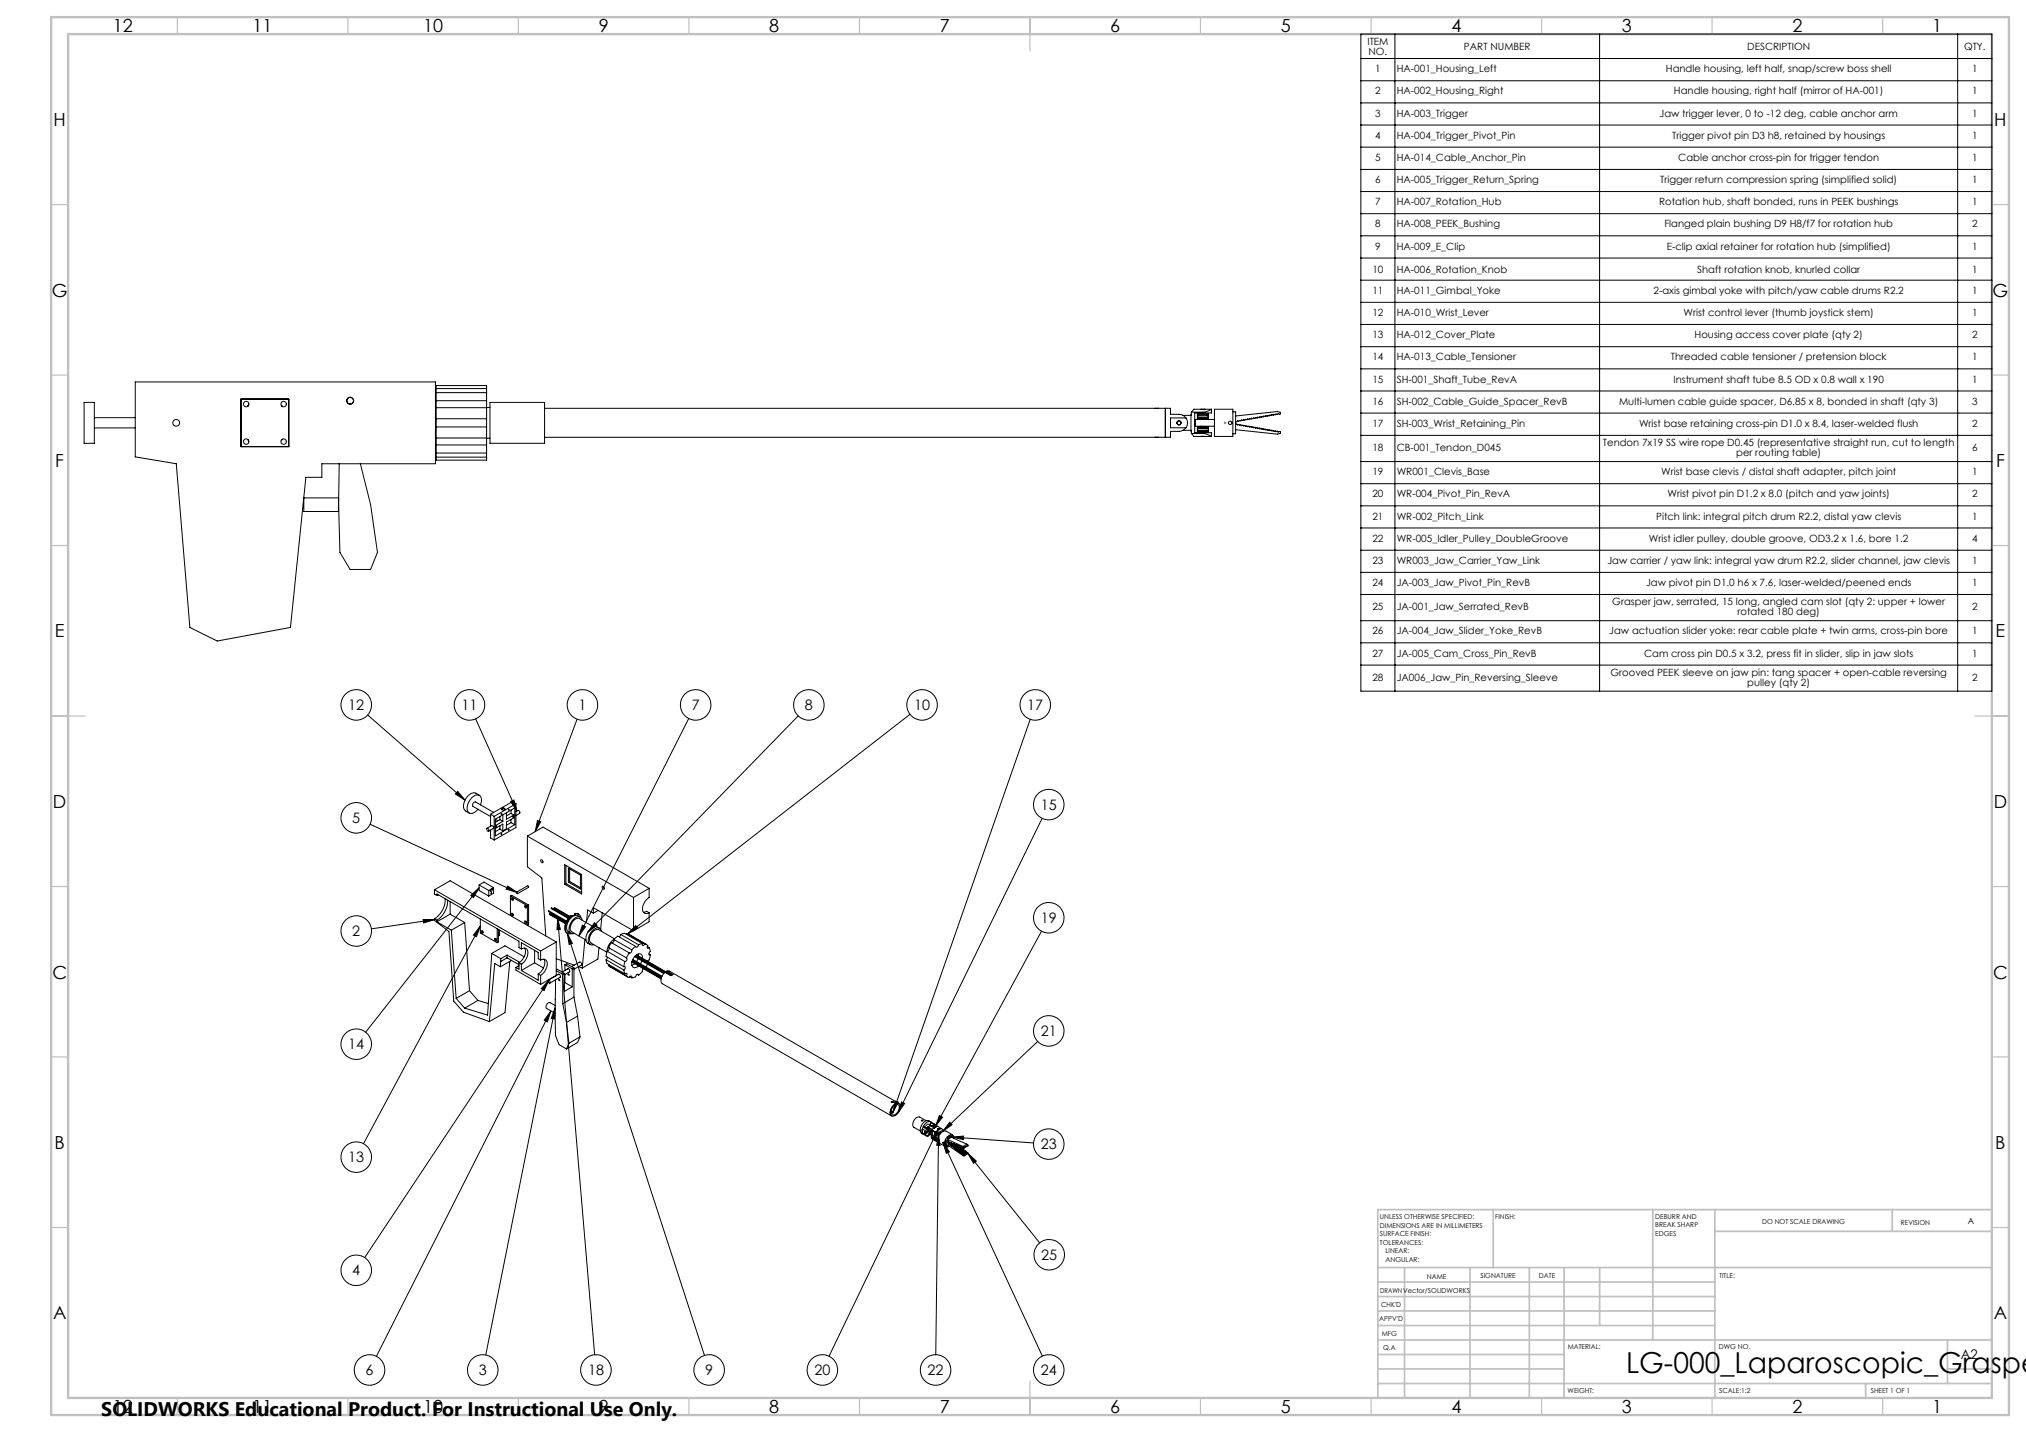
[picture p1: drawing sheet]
<svg xmlns="http://www.w3.org/2000/svg" width="594mm" height="420mm" viewBox="0 0 594 420" stroke-linecap="round" stroke-linejoin="round" font-family="sans-serif">
<g fill="none" stroke="#000" stroke-width=".29">
<path d="M399 10h185v192.7h-185zM399 17.2h185M409 10v192.7M469 10v192.7M574 10v192.7M399 23.7h185M399 30.2h185M399 36.7h185M399 43.2h185M399 49.7h185M399 56.2h185M399 62.7h185"/>
<path d="M399 69.2h185M399 75.7h185M399 82.2h185M399 88.7h185M399 95.2h185M24.7 118h3v12h-3zM39.7 112h88v24h-33.3v4h-4.7l-4.5 44-21.5 4-8-4-4-48-12-2zM70.7 117h14v14h-14zM72.8 119l-.1 .2M82.5 119l.2 .2M127.7 119.5h.2M127.9 119.6v3.2"/>
<path d="M127.9 117.5v2.1M127.9 115.2v2.3M127.9 114v1.2M127.9 114v-.9h14.8v.9M127.9 119.6h14.8M127.9 117.5h14.8M127.9 115.2h14.8M127.9 114h14.8M142.7 119.6v3.2M142.7 117.5v2.1M142.7 115.2v2.3M142.7 114v1.2"/>
<path d="M142.7 119.5h1M143.7 118h16v12h-16zM159.7 119.8h179M338.7 119.8h1M339.7 119.8h3.5v1.7h2.5a2.43 2.43 0 0 1 2 1.1M341.7 119.8v8.5zM399 101.7h185M399 108.2h185M399 114.7h185M27.7 122.5h12M27.7 125.5h12M72.7 128.9l.1 .1"/>
<path d="M82.7 128.9l-.2 .1M99.4 136l-.1 12 .4 14 3 5h6l2-5-2-14-3-12M127.7 128.5h.2M127.9 122.8v2.4M127.9 125.2v3.3M127.9 128.5v2M127.9 130.5v2.4M127.9 132.9v1.2M127.9 134.1v.9h14.8v-.9M127.9 125.2h14.8M127.9 122.8h14.8M127.9 128.5h14.8"/>
<path d="M127.9 130.5h14.8M127.9 132.9h14.8M127.9 134.1h14.8M142.7 122.8v2.4M142.7 125.2v3.3M142.7 128.5v2M142.7 130.5v2.4M142.7 132.9v1.2M142.7 128.5h1M159.7 128.3h179M338.7 128.3h1M346.8 121.8h2.4"/>
<path d="M346.8 126.2h2.4M347.7 125.5l-.6 .6-.8 .4h-3.1v1.8h-3.5M347.7 122.6h-4.5v2.9h4.5M347.7 122.6a2.51 2.51 0 0 1 0 2.9M349.3 127.1l.7 .9h2.1M349.3 127.1l4.1 .1 1.7 .8M349.3 120.9v6.2M351 126.5h3.3v.3h-3.3zM351 125.7h3.3v.5h-3.3zM351 125.2h3.3v.2h-3.3zM351 121.8h3.3v.5h-3.3zM351 122.6h3.3v.3h-3.3z"/>
<path d="M351 121.3h3.3v.2h-3.3zM351.4 121.5v.3M351.4 122.3v.3M351.4 125.4v.3M351.4 126.2v.3M352.1 120h-2l-.8 .9M352.1 120h1.2M352.1 128h1.2M352.1 121.1v.2M352.1 122.9v.1M352.1 125v.2M352.1 126.8v.1"/>
<path d="M353.3 120h1.9v1.1h-4.9v5.8h4.9v1.1h-1.9M353.3 121.1v.2M353.3 122.9v.1M353.3 125v.2M353.3 126.8v.1M354 121.5v.3M354 122.3v.3M354 125.4v.3M354 126.2v.3M355.1 120l-.4 .3a7.8 7.8 0 0 1-5.4 .6M356.1 120h5.4v8h-5.4zM356.1 123h-5.7v2h5.7"/>
<path d="M360.2 124v.1M361.1 123.9v.3M361.5 120.8h.8v6.4h-.8M362.3 124.3l.6 .4 .3-.2 .3 .3 .3-.2 .3 .3 .3-.2 .3 .3 .3-.2 .3 .3 .3-.2 .2 .3 .4-.2 .2 .3 .4-.2 .2 .3 .3-.2 .3 .3 .3-.2 .3 .3 .3-.2 .3 .3 .3-.2 .3 .3 .3-.2 .3 .3 .3-.2 .3 .3 .3-.2 .3 .3 .3-.2 .3 .3 .3-.2 .3 .3 .3-.2 .2 .3 .4-.2 .2 .3 .4-.2 .2 .3 .3-.1 .3 .2 .7-.1v.5l-.9 .2-12.2-1.3M362.3 122l12.2-1.3 .9 .2v.5l-.7-.1-.3 .3-.3-.2-.2 .3-.4-.2-.2 .3-.4-.2-.2 .3-.3-.2-.3 .3-.3-.2-.3 .3-.3-.2-.3 .3-.3-.2-.3 .3-.3-.2-.3 .3-.3-.2-.3 .3-.3-.2-.3 .3-.3-.2-.3 .3-.3-.2-.3 .3-.3-.2-.2 .3-.4-.2-.2 .3-.4-.1-.2 .2-.3-.1-.3 .2-.3-.1-.3 .2-.3-.1-.3 .3-.3-.2-.3 .3-.3-.2-.6 .3M399 121.2h185M399 127.7h185M399 135.4h185M89.1 146h10.2v4h-10.2zM399 141.9h185M399 148.4h185M399 154.9h185"/>
<path d="M399 161.4h185M399 167.9h185M399 174.4h185M399 182.1h185M399 188.5h185M399 195.1h185M107.8 209.7l28.5 25M139.5 210.8l12.1 27.1M169.2 210.9l-12.3 33M201.9 210.7l-32.2 63.8M234 210l-61.6 63.4M266.8 209.5l-82.7 64.4"/>
<path d="M302 211l-40.2 115.2M134.2 232.1l2.1 2.6-2.8-1.8zM140.5 233.3a2.35 2.35 0 0 0-3.8 .8 2.85 2.85 0 0 0-.2 3.8l1 .6M140.9 236.1l.2-.9a1.47 1.47 0 0 0-.6-1.9 1.47 1.47 0 0 0-1.9 .4 4.1 4.1 0 0 0-1.4 4.3 1.45 1.45 0 0 0 2.3 0l.6-.7M143.8 238.8l1.1 .6M143.8 238.8v3.5M144.7 238.3l-5.3-3.1a.86 .86 0 0 0-.7 1.3l5.1 3M144.9 239.4v7M146.6 239.5v.9M147.1 237.4a.47 .47 0 0 1 .4-.4 .47 .47 0 0 1 .5 .4M147.1 237.2a.49 .49 0 0 1 .5-.2 .49 .49 0 0 1 .4 .4 .52 .52 0 0 1-.5 .2 .52 .52 0 0 1-.4-.4zM147.1 237.3v.1"/>
<path d="M147.4 239v1.9M148 237.3v.1M148.5 238.4v1.9l2.1-1.2M149.7 235.1l1-.4 .9 3.2zM149.8 237.6v1M150.3 239.6l.2-.1-.1 .2zM150.6 239.1v.8l-2.1 1.2v2l-1.1 .6M150.6 239.1l-.8-.5-1.3 .7M151.3 238l.5-.3a.56 .56 0 0 1 .5 .9l-1 .6M151.3 235.7l-6.4 3.7M151.3 235.7v7l-6.4 3.7M151.3 235.7l-1.1-.6-6.4 3.7"/>
<path d="M108.5 241.7l43.1 20M140.5 259.6l2.8 1.6M140.5 259.6l1.4-.9 2.8 1.7M140.5 259.6v1.6l2.8 1.6M142.7 243a.42 .42 0 0 1 .6 .2 .42 .42 0 0 1-.3 .6zM142.8 242.9l1.3-.7a.56 .56 0 0 1 .5 .8l-1.3 .8M143.8 243.5v2.3l1.1 .6M145.2 240.3l.8 .5M145.2 240.3v4.9l5.7-3.3M145.2 242.1h.1M145.2 242.9h.1M145.2 240.3l5.7-3.3v4.9"/>
<path d="M145.3 242.9l2.1-1.2v2M146.6 240.4l.8 .5M146.6 240.4l-1.4 .8M146.6 242.2v1l.8 .5M146.6 243.2l-1.4 .7M147 244.5l-.1 .3zM147.4 240.9l-2.1 1.2M148.8 259.9l2.8 1.8-3.2-.9zM149.8 241.3l1.1 .6M149.8 241.3l-1.3 .8M149.8 240.3v1M154.6 245.2v9l4.3 3.3 1.1 17"/>
<path d="M154.6 245.2l31.1 18M154.6 245.2l4.6-2.6 31.1 17.9M157.6 240.6l.9 .4-1.6 2.9zM158.5 252.3a.47 .47 0 0 1 .6 .2 .47 .47 0 0 1-.1 .6l-.4-.4zM165.6 253.6l4.9 2.9v5.7l-4.9-2.9zM165.9 259.1l4.6 2.7M165.9 253.8v5.3M165.9 259.1l-.3 .2M166.7 254.7l3.5 2v4.1l-3.5-2.1zM167 258.5l-.3 .2M167 258.5l3.2 1.9M167 254.8v3.7"/>
<path d="M176.6 259.9a.44 .44 0 0 1 .6 .3 .44 .44 0 0 1-.3 .6l-.3-.5zM305.5 240l-42.2 86.4M124 269.7h3.4l-3.2 1zM127.4 261l4.6-2.7 31.1 18M127.4 261l31.1 17.9M127.4 261v1.2l.7 .4M127.4 269.5v.5l4.2 3.2 1.4 20.4 2.9 3.3 7.6 2.7M127.4 269.5l.7 .4M127.4 269.7l-18.5 2.7M128.1 262.6v-.4l24.1 13.9v1.8l.7 .4M128.1 269.9v.5M128.1 270.4l4.2 2.4"/>
<path d="M128.5 262.4l-.4 .2M130.5 263.6a6.9 6.9 0 0 1-3.1 5.9M131.2 264a6.9 6.9 0 0 1-3.1 5.9M132 268.1l4.2 2.5M132 264.4v3.7M132 268.1l-3.9 2.3M132.3 272.8l1.4 20M135.5 266.5h.1M136.2 270.6l1.5 20M136.2 270.6l-3.9 2.2M138 262.6l2.5-2.2-1.7 2.9zM140.5 260.4l-33.3 42.3"/>
<path d="M140.8 271.6l-1.1 3.1-.9-.4zM140.8 269.5v4.1l5 2.9M140.8 271.6l-34.2 63.8M141.1 273a.35 .35 0 0 1 .5 .2 .35 .35 0 0 1-.2 .4zM141.4 273.1l.2 .3M143.3 261.2v1.6M143.8 261l.2-.2a.3 .3 0 0 1 .2 .4 .3 .3 0 0 1-.5 .1zM144.2 279.6l3.9-2.2 5.6 3.2M144.2 279.6l2.6 1.6M144.2 279.6l-1.3 18.1-6.7-2M144.7 260.4l-1.4 .8M144.7 260.4v1.6l-1.4 .8"/>
<path d="M145 275.3a.33 .33 0 0 1 .5 .1 .33 .33 0 0 1-.3 .5zM145.3 275.3l.2 .3M145.8 272.4v4.1M146.1 272.6v3.7l-.3 .2M146.1 273.8l.4 .2M146.5 272.8v1.6l-.4-.2M149.6 262.8l5 2.9M149.6 262.8v5.7M149.6 262.8l.4-.2 5 2.8M149.9 263.4a.33 .33 0 0 1 .5 .2 .33 .33 0 0 1-.2 .4zM149.9 268a.33 .33 0 0 1 .5 .1 .33 .33 0 0 1-.2 .5zM150.3 263.5l.2 .3"/>
<path d="M150.3 268l.2 .3M151.4 261.7l3.3-1.9 .2 .1v.4l-3.2 1.8M152.9 278.3a1.21 1.21 0 0 1 1.4 0 1.21 1.21 0 0 1 .5 1.4l-.7 1.8-1.2 1.3M152.9 278.3v-1.8l4.9 2.8v1.9l.7 .4M153.8 270.2a.33 .33 0 0 1 .5 .1 .33 .33 0 0 1-.2 .5zM153.8 265.7a.33 .33 0 0 1 .5 .1 .33 .33 0 0 1-.2 .5zM153.8 278a3.6 3.6 0 0 1-1.6 4.4M154.2 265.7l.1 .3M154.2 270.2l.1 .3M155 265.4v5.8l-.4 .2v-5.7M155 265.4l-.4 .3M156.7 278.7v3.7"/>
<path d="M158.5 278.9v2.7M161.3 268.1l-.1 .2 4.6 2.6M161.6 268.3h.1M163.1 276.3l-4.6 2.6M163.1 276.3v9.8l-4.6 2.6M163.5 269.4l.8 3.2-1 .1zM163.5 269.4l10.8 128M165.9 270.5l-4.7-2.7v.2l4.6 2.7M166.1 270.1l-5.3-2.9v.2l5.2 3M166.3 273.7l1.5 3-.9 .3zM166.3 273.7l40.3 123.9M166.7 269.2l-5.1-2.9v.2l5 2.9"/>
<path d="M167.1 268.8l-4.6-2.6 4.4 2.7M167.5 268.7a4.1 4.1 0 0 0-1.3 4.9l.7 .3 .7-.1M167.5 268.7l-.2-.1a4.1 4.1 0 0 0-1.4 4.9l.5 .3M167.5 268.7v.5M168.4 268.6l-1 .1M168.4 268l1.3 .2M168.4 268l.2 .1M168.4 268v.6M168.6 268.1a1.26 1.26 0 0 1 1.7 1M168.6 268.1v.4M170.1 269a1.88 1.88 0 0 0-3 .6 2.77 2.77 0 0 0-.4 3.7l.7 .5M170.7 269.9l-.1-.1a1.18 1.18 0 0 0-2-.6 3.8 3.8 0 0 0-1.5 4.4l.7 .3 .6-.1"/>
<path d="M170.7 271.3l1 .5-2 2.7zM171.5 275.5l-.8 8.4M174 267.8v-1.6l11.7 6.8M174 267.8l-1.7-.9-.4 3.7M174 271.8l-4.1-2.4a2.55 2.55 0 0 0-2.7 2.9v.5l.4 .5 4.2 2.4M174.3 270.6l.7 .8-2.6 2zM175.4 267l-1.4 .8M175.6 277.9l-.3 3.4-4.6 2.6M175.8 272.3a2.17 2.17 0 0 0-3.4 1.1 2.2 2.2 0 0 0 .6 3.6M176.3 273.1a1.31 1.31 0 0 0-1.1-1 1.31 1.31 0 0 0-1.4 .7 3.4 3.4 0 0 0-1 4 1.08 1.08 0 0 0 1.3 .3M176.6 267.7l-.5 4.9M178 279l-.3 1.5 5.2 3"/>
<path d="M178 279l5.2 3M178.5 278l-.1 .7-.4 .3M180 275.6v.5l-.6 .4M180 275.6l1.1-1.1 5.3 3.1M180 275.6l5.2 3M180.1 275.4a4.9 4.9 0 0 0-2.2 3.8M180.2 275.4l-4.7-2.7a2.71 2.71 0 0 0-2.5 3.6l4.9 3M182 274.1l-.5 .7M182 274.1l1.1-.4 5.2 3.1M182 274.1l5.2 3M183.9 273.8l-.2 .3M183.9 273.8l5.6 3.2"/>
<path d="M183.9 273.8l5.2 3M184.5 279.5l-.8 1.4M184.5 279.5l-5.3-3-.4 .7-.4 .7 5.3 3M185.2 278.6a.66 .66 0 0 1-.7 .9M185.7 263.2v9.8M186.4 277.6l-1.2 1M186.4 271.5l.6 .8-2.9 1.6zM187.1 279.8l.1 .6M187.2 277.1l-.4 .7h-.3l-.1-.2M188.3 276.8l-1.1 .3M188.3 276.8v.4l.2 .1 .6-.5M188.6 267.6l1-.3 .7 .4"/>
<path d="M189.1 276.8l.2 .1a.63 .63 0 0 1 .4 1l.2 .2 .5-.2M189.8 277.6l.6 .3M190.3 279.8l.3 .3M190.3 260.5v2.7a4 4 0 0 0-1.8 4.1 1.15 1.15 0 0 0 1.8 .4M190.3 260.5l-4.6 2.7M190.3 267.7v2.7l-4.6 2.6M190.4 277.9l.1 .4a.99 .99 0 0 1-.2 1.3l.1 .5h.2M305.4 273.1l-31.1 57.2M133.7 292.8l2.5 2.9M137.7 290.6l2.4 2.8M137.7 290.6l-4 2.2M140.1 293.4l3.1 .9"/>
<path d="M140.1 293.4l-3.9 2.3M146.7 283.5l-1.6-.9-1.6 17M146.8 282l-.1 1.5M146.8 281.2v.8M148.7 280.1l3.7 2.1M148.7 280.1l-1.9 1.1M148.7 280.1v.8M148.7 280.9l3.5 2M148.7 280.9l-1.9 1.1M149.5 282l-1.4 15-4.6 2.6M150 281.7l-3.3 1.8M151.3 283.7v.8l7.2 4.2"/>
<path d="M152.2 282.4v1.9l-.9-.6M152.2 282.4l.7 .4M152.2 283.2l-.9 .5M152.9 284.6l4.9 2.9v-1.8M152.9 282.8v1.8M156.7 282.4l2.6 1.5M156.7 282.4l-3.8 2.2M157.8 285.7l.7 .4M158.5 281.6a1.24 1.24 0 0 1 1.5-.1 1.24 1.24 0 0 1 .4 1.5l-.6 1.8-1.3 1.3M158.5 286.1v2.6M159.5 281.3a3.6 3.6 0 0 1-1.7 4.4M160.7 287.5a.44 .44 0 0 1 .6 .3 .44 .44 0 0 1-.3 .5l-.3-.4z"/>
<path d="M160.9 287.5l-1.4 3-.8-.5zM160.9 287.5l-54 81.3M161.5 296.5l-1 3.2-.9-.5zM161.5 296.5l-51.2 101.3M162.8 295.5l-.2 3.4-1-.2zM162.8 295.5l-20.4 101.9M162.8 294.9l-1.5-.8a1.16 1.16 0 0 0-1 1.7l2.5 1.4M162.9 287.4v16.4l1 2.6 2.2 1.2M162.9 286.2h.1M163.1 284.7l1.9 1.1M163.1 284.4l.3-.1 2.1 1.2M163.1 281.2l5.2 1.9"/>
<path d="M163.6 285.8a.52 .52 0 0 1 .6 .2 .52 .52 0 0 1-.1 .7M163.8 285.7l-3.1 1.8M163.9 287.2l.2 .4-.3-.1zM164.3 286.6l-3.1 1.7M165 294.4l1.1 5.5M165 285.8v8.6M165.5 285.5l-.5 .3M165.5 285.5v5.2l2.3-1.3M165.6 283l.6-.3 2.1 1.2M165.6 283l2.2 1.2M165.6 288.2l2.2 1.2M165.6 283v1.6"/>
<path d="M165.6 285.8v2.4M165.6 288.2l-.1 .1M166.1 299.9l.7 6.1M166.4 284.2a.52 .52 0 0 1 .6 .3 .52 .52 0 0 1-.1 .6M166.5 285.7l.3 .1v.2zM166.5 284.1l-1.7 1M167 285l-1.5 .9M167.6 283.5l2.3-1.3a.58 .58 0 0 1 .5 .9l-2.1 1.2M167.8 284.2v5.2M168.3 292.5l-3.3 1.9M168.3 283.9l-.5 .3M168.3 283.9v8.6"/>
<path d="M168.3 292.5l1 5.5M169.3 298l-3.2 1.9M169.3 298l.7 6.1M169.6 283.5l1.1 .4M177.7 281.5l.3 1.1 5.2 3.1M177.7 281.5l5.2 3M178.1 280.7l-.4 .8M178.4 283.2l5.6 3.3M178.4 283.2l5.3 3.1M178.6 282.9l-.2 .3M182.9 284.5l.3 1.2M182.9 283.5h.3l.1 .3-.4 .7"/>
<path d="M183.2 285.7l.6-.2-.1 .8M183.2 282l-.3 1.5M183.7 286.3l.1 .1a.61 .61 0 0 0 1.1-.1h.3v.5M183.7 280.9a.66 .66 0 0 1-.5 1.1M184.6 286.5l.6 .3M185.2 282.2l8.6 4.9M185.3 282l8.6 4.9M185.4 281.7l8.5 4.9M185.5 281.6l8.5 4.9M185.5 281.4l8.6 4.9M186.1 280.6l8.5 4.9M186.1 282.7l-.9 .4"/>
<path d="M186.2 280.4l8.6 4.9M186.4 280.2l10.3 6 .6-.4-1.8-1M186.5 282.2l-.1 .1M186.6 280.1l10.4 5.9M186.8 285.8l.4 .2M187.1 281.2l-.4 .8M187.2 286v-.2a.76 .76 0 0 0-1 .7l-1 .3M187.2 280.7l-.1 .3M187.6 282.8l-.1 .2M188.2 281.8l-.4 .9M188.3 281.3v.3M188.4 281.1a1.09 1.09 0 0 0-.7-1.3 1.09 1.09 0 0 0-1.3 .5 2.46 2.46 0 0 0-.7 3.4 1.37 1.37 0 0 0 1.5-.4"/>
<path d="M188.6 284.1l-.3 .9-1.1 1M189.3 283.8l-.1 .1M189.8 282.1v.4M189.9 282.8l-.5 .8M190.6 280.1l-.1 .7a1.06 1.06 0 0 1-.6 1.1M195 285.1a2.41 2.41 0 0 0-.8 3.4l67.2 38.8M195.5 284.8h.8l67.2 38.8M195.5 284.8v.4l1.5 .8M196.5 285.7h.1M166.8 306l-.7 1.6M170 304.1l-3.2 1.9M170 304.1l-.7 1.7-3.2 1.8"/>
<path d="M304.2 305.5l-27.8 26.3M261.3 323.2h.1M261.3 326v.4l.3 .1 .2-.5M261.8 324.3a1.15 1.15 0 0 1 1.1-.8 1.15 1.15 0 0 1 1 .9 2.72 2.72 0 0 1-2.5 2.9 2.07 2.07 0 0 1 .4-3zM261.8 323.2h.1M262 324.4a.95 .95 0 0 1 1.4-.4 .95 .95 0 0 1 .2 1.5l-.5 .8a.93 .93 0 0 1-1 .8 .93 .93 0 0 1-.9-.9l.2-1zM262.4 322.9l1 .3-1.6 3zM264.3 323.2l.9 .5-1.9 2.7zM270.2 328.6l.5 .1-.4 .1zM270.4 331.1v1.2M270.4 331.1l1.6 .9M270.4 332.3l1.6 .9"/>
<path d="M270.6 330.6l1.1 .7 .3 .7M270.6 332.6l.3 .2M270.6 330.6l.2-.2 .9 .6M271.1 332h.3v.5zM271.5 328.7l-1.8-1.1a2.03 2.03 0 0 0-1.8 3l1.9 1.1M271.6 330.9l.5-.3 1.2 .6M271.7 331a1.27 1.27 0 0 1 .9 1 1.27 1.27 0 0 1-.6 1.3v-.1M271.7 331a.86 .86 0 0 1 .9 .4 .86 .86 0 0 1 0 1 .97 .97 0 0 0-.9-1.4zM271.8 331a.85 .85 0 0 1 .9 .4 .85 .85 0 0 1-.1 1M272 332v1.2M272.1 331.3l.4 .7M272.2 331.1l.5 .9"/>
<path d="M272.6 332.6l.4 .3M272.7 330.2a.54 .54 0 0 0-.7-.5l-.9 .9M272.8 329.3l1.2 .7 .4 .6M272.8 329.3v.9M272.9 329l-.6-.3a2.42 2.42 0 0 0-2.1 3.7l1.7 .9M273 330.3h.5l.4 .5M273 330.3l1 .5-.5-.5M273 331.7l.1 2.2 2 1.1M273 330.3l-.5-.1-.7 .4M273 329.2l1.8 1.2M273 329.2a1.79 1.79 0 0 0-2.4 1.4M273 329.2l-.2 .1"/>
<path d="M273.1 331.3l1.7-1 1.6 1a2.14 2.14 0 0 1-2.1 .8zM273.1 331.3l-.1 .4M273.1 331.6l-.1 .1M273.1 330.3l.4 .2M273.1 330.2h.5l.4 .6M273.2 330.2h.5l.4 .5M273.4 334l1.6 .7M274.1 332.4v.8l.3 .5M274.2 332.1l-.1 .6 1.1 .6M274.2 333.6l-.8 .4M274.4 333.7l.6 .5M274.4 332.2l.2 .5 .9 .1"/>
<path d="M274.4 333.6v.1M274.4 333.7l.6 .3M274.5 333.7l.3 .2M274.7 334.1l.3 .1M274.7 332.5h1h-.8l-.5-.3 .2 .4 1 .1M274.8 332.3h.8M274.9 331.2h.1M274.9 331.1h.5a.28 .28 0 0 1-.2 .2 .28 .28 0 0 1-.3-.2zM275 334.3l-.4-.1-.2-.4v.3l.6 .3M275 331v.3l.5-.1M275.2 331l-1 3.2-.9-.5zM275.2 332.6l.4 3.3h-1z"/>
<path d="M275.2 331l-32.1 66.8M275.2 332.6l-.8 64.8M275.4 327.2l.9 .5-2 2.6zM275.5 331.2h.1M276 332.2l-1.4 .1-1.2-.6v2.3M276.4 331.3l-.1 .6M276.5 335l.3 .4M276.5 335.1l1.8 2.7-.9 .5zM276.5 335.1l29.1 62.6M277.8 333.4a.99 .99 0 0 1 1.2-.6 .99 .99 0 0 1 .7 1.1l-.1-.2a.95 .95 0 0 0-.9-.4 .95 .95 0 0 0-.8 .8l-.2 .4a.94 .94 0 0 0-.3 1.1 .94 .94 0 0 0 1 .6l-.2 .1a.88 .88 0 0 1-1.1-.1 .88 .88 0 0 1-.2-1l.3-1zM278 335.9l4.6 3.1M278 335.2l.1 .1"/>
<path d="M278 335l.8 .3M278 334.3l4.3 2M278 335h.1M278.1 335.3l.1 .2M278.2 335.5h.1M278.3 335.5l.1 .2M278.4 329.2l.7 .7-2.7 1.9zM278.4 335.7h.2M278.5 335.1l-.4 .2M278.6 335.7l.1 .1M278.7 335.3l-.4 .2M278.7 335.2l-.5 .3"/>
<path d="M278.8 335.8h-.1M278.8 335.8v.2M278.8 335.3h.2M278.8 336l.2 .1M278.9 335.2l-.1 .1M279 335.3l-.6 .4M279 335.3l.8 .4M279 333.6l4.5 2M279 336.1h.2M279.1 335.3h-.1M279.1 335.3l-.5 .4M279.2 333.5l3.3-.3-.1 1z"/>
<path d="M279.2 336.1l.1 .2M279.2 333.6v-.2l-1.2 .7v2l.1-.1M279.2 333.5l23.8 1.7M279.3 336.3h.1M279.3 332.9l-1.9-1.1a2.3 2.3 0 0 0-2 3.4l1.9 1.2M279.3 335.4l-.6 .4M279.4 333.4l-.3-.2a1.85 1.85 0 0 0-1.6 2.8l.3 .1M279.4 335.5l-.6 .3M279.4 336.3l.1 .2M279.5 336.5h.1M279.6 336.5l.1 .1M279.7 335.5l-.9 .5"/>
<path d="M279.8 336.6h-.1M279.8 336.6l.1 .2M279.8 335.7l-.8 .4M279.8 335.7h.2M279.9 336.8h.1M280 335.7l-.8 .4M280 336.8l.1 .2M280 335.7l.2 .1M280.1 337l.2 .1M280.1 335.7h-.1M280.2 335.8l-.9 .5M280.2 335.8l-.8 .5"/>
<path d="M280.2 335.8l.6 .2M280.4 337.1h-.1M280.4 337.1l.1 .2M280.5 337.3h.1M280.6 335.9l-1 .6M280.6 335.9l-1.1 .6M280.6 337.3l.1 .1M280.7 337.4h.1M280.8 336l-1.1 .6M280.8 337.4l.2 .2M280.8 336l-1 .6M281 337.6h.1"/>
<path d="M281 336l.5 .3M281 336v.1M281 336h-.2M281 336.1h.2M281 336.1l-1.1 .7M281.1 337.6l.1 .2M281.2 336.1l.1 .2M281.2 337.8h.1M281.2 336.1l-1.2 .7M281.3 337.8l.1 .1M281.3 336.3l-1.2 .7M281.3 336.3l.1 .2"/>
<path d="M281.4 336.5h.2M281.4 336.5l-1.1 .6M281.5 337.9h-.1M281.5 337.9l.1 .2M281.5 336.3l.2 .1M281.6 338.1h.1M281.6 336.5l-1.2 .6M281.6 336.5l.1 .1M281.6 336.2l-.1 .1M281.7 336.6l-1.2 .7M281.7 338.1l.1 .2M281.7 336.4l.9 .3"/>
<path d="M281.8 338.3h.1M281.8 336.6l-1.2 .7M281.8 336.6l.1 .2M281.8 336.6h-.1M281.8 336.3l-.1 .1M281.9 336.8h.1M281.9 336.8l-1.2 .6M281.9 338.3l.1 .1M282 336.8l-1.2 .6M282 336.8l.1 .2M282.1 337h.1M282.1 337l-1.1 .6"/>
<path d="M282.1 338.4h-.1M282.1 338.4l.1 .2M282.2 338.6h.1M282.2 337l-1.1 .6M282.2 337l.1 .1M282.3 337.1l-1.1 .7M282.3 338.6l.1 .2M282.3 336.3l.3 .2M282.4 338.8h.1M282.4 337.1l-1.1 .7M282.4 337.1l.1 .2M282.4 337.1h-.1"/>
<path d="M282.5 337.3h.1M282.5 337.3l-1.1 .6M282.5 338.8l.1 .1M282.6 337.3l-1.1 .6M282.6 337.3l.1 .1M282.6 336.5v.2M282.6 338.9v.1M282.7 337.4h.1M282.7 337.4l-1.1 .7M282.8 337.4l-1.1 .7M282.8 337.4l.1 .2M282.9 337.6h.1"/>
<path d="M282.9 337.6l-1.1 .7M283 337.6l-1.1 .7M283 337.6l.1 .2M283.1 337.8h.1M283.1 337.8l-1.1 .6M283.2 337.8l-1.1 .6M283.2 337.8l.1 .1M283.3 337.9l-1.1 .7M283.5 337.9l-1.2 .7M283.5 337.9v.2M283.5 337.9h-.2M283.5 335.6l-1.2 .7"/>
<path d="M283.5 335.6l.3 .3M283.5 338.1h.2M283.5 338.1l-1.1 .7M283.7 338.1l-1.2 .7M283.7 338.1l.1 .1M283.8 338.3l2.4 2.3-.8 .6zM283.8 335.9l-1.2 .6M283.8 335.9v.2l-1.2 .6M283.8 338.3l21 26.2M283.8 338.2l-1.2 .7M283.8 338.2l-1.2 .8"/>
<circle cx="72.2" cy="118.5" r=".79"/>
<circle cx="83.2" cy="118.5" r=".8"/>
<circle cx="102.7" cy="117.5" r="1.01"/>
<circle cx="51.7" cy="124" r="1"/>
<circle cx="72.2" cy="129.5" r=".79"/>
<circle cx="83.2" cy="129.5" r=".8"/>
<circle cx="345.7" cy="124" r=".6"/>
<circle cx="360.7" cy="124" r=".5"/>
<circle cx="104.5" cy="206.8" r="4.5"/>
<circle cx="137.6" cy="206.8" r="4.5"/>
<circle cx="170.8" cy="206.8" r="4.5"/>
<circle cx="204" cy="206.8" r="4.5"/>
<circle cx="237.1" cy="206.8" r="4.5"/>
<circle cx="270.3" cy="206.8" r="4.5"/>
<circle cx="303.5" cy="206.8" r="4.5"/>
<circle cx="104.5" cy="239.9" r="4.5"/>
<circle cx="147" cy="238.8" r=".13"/>
<circle cx="149.1" cy="237.5" r=".13"/>
<circle cx="307.5" cy="236" r="4.5"/>
<circle cx="145.5" cy="242.4" r=".14"/>
<circle cx="149.1" cy="243.4" r=".12"/>
<circle cx="104.5" cy="273.1" r="4.5"/>
<circle cx="144" cy="262" r=".13"/>
<circle cx="151.6" cy="261.9" r=".21"/>
<circle cx="307.5" cy="269.2" r="4.5"/>
<circle cx="104.5" cy="306.3" r="4.5"/>
<circle cx="307.5" cy="302.4" r="4.5"/>
<circle cx="104.5" cy="339.4" r="4.5"/>
<circle cx="261.5" cy="323.2" r=".2"/>
<circle cx="261.5" cy="326" r=".2"/>
<circle cx="261.6" cy="323.3" r=".22"/>
<circle cx="271.3" cy="332.3" r=".26"/>
<circle cx="276.6" cy="335.2" r=".21"/>
<circle cx="307.5" cy="335.6" r="4.5"/>
<circle cx="104.5" cy="372.6" r="4.5"/>
<circle cx="307.6" cy="368" r="4.5"/>
<circle cx="108.3" cy="401.8" r="4.5"/>
<circle cx="141.5" cy="401.8" r="4.5"/>
<circle cx="174.7" cy="401.8" r="4.5"/>
<circle cx="207.9" cy="401.8" r="4.5"/>
<circle cx="241.1" cy="401.8" r="4.5"/>
<circle cx="274.3" cy="401.8" r="4.5"/>
<circle cx="307.5" cy="401.8" r="4.5"/>
</g>
<path d="M358.9 123.7l.6 .5M359.5 123.9l-.6 .4M277.4 334l.2 .3M277.6 334.1l-.2 .1" fill="none" stroke="#808080" stroke-width=".29"/>
<g fill="none" stroke="#c0c0c0" stroke-width=".35">
<path d="M52 5v5M102 5v5M152 5v5M202 5v5M252 5v5M302 5v10M352 5v5M402 5v5M452 5v5M502 5v5M552 5v5M15 60h5"/>
<path d="M584 60h5M15 110h5M584 110h5M15 160h5M584 160h5M15 210h10M579 210h10M15 260h5M584 260h5M15 310h5M584 310h5M15 360h5"/>
<path d="M584 360h5M52 410v5M102 410v5M152 410v5M202 410v5M252 410v5M302 405v10M352 410v5M402 410v5M452 410v5M502 410v5M552 410v5"/>
</g>
<g fill="none" stroke="#c0c0c0" stroke-width=".5">
<path d="M437.8 354.8v17M484.6 354.8v38.2M502.8 354.8v55.2M554.8 354.8v6.4M584 354.8h-180v55.2M404 371.8h180M404 376h98.8M411.8 371.8v38.2M431 371.8v38.2M448.4 371.8v38.2M458.6 371.8v38.2M469 371.8v17"/>
<path d="M502.8 361.2h81.2M404 388.8h98.8M404 384.5h98.8M404 380.3h98.8M404 397.3h54.6M404 393h180M571 393v12.8M404 405.8h180M404 401.5h54.6M547 405.8v4.2M571 401.5h13"/>
</g>
<path d="M15 5h574v410h-574zM20 10h564v400h-564z" fill="none" stroke="#c0c0c0" stroke-width=".7"/>
<g fill="#000">
<path d="M134.2 232.1l2.1 2.6-2.8-1.8zM149.7 235.1l1-.4 .9 3.2zM157.6 240.6l.9 .4-1.6 2.9zM124 269.7h3.4l-3.2 1zM138 262.6l2.5-2.2-1.7 2.9zM140.8 271.6l-1.1 3.1-.9-.4zM148.8 259.9l2.8 1.8-3.2-.9zM163.5 269.4l.8 3.2-1 .1zM166.3 273.7l1.5 3-.9 .3zM170.7 271.3l1 .5-2 2.7zM174.3 270.6l.7 .8-2.6 2zM186.4 271.5l.6 .8-2.9 1.6z"/>
<path d="M160.9 287.5l-1.4 3-.8-.5zM161.5 296.5l-1 3.2-.9-.5zM162.8 295.5l-.2 3.4-1-.2zM262.4 322.9l1 .3-1.6 3zM264.3 323.2l.9 .5-1.9 2.7zM275.4 327.2l.9 .5-2 2.6zM275.2 331l-1 3.2-.9-.5zM275.2 332.6l.4 3.3h-1zM278.4 329.2l.7 .7-2.7 1.9zM276.5 335.1l1.8 2.7-.9 .5zM279.2 333.5l3.3-.3-.1 1zM283.8 338.3l2.4 2.3-.8 .6z"/>
</g>
<text font-size="8.5" x="476.8" y="402.7">LG-000_Laparoscopic_Graspe</text>
<text font-size="5.8" x="29.7" y="415.3">SOLIDWORKS Educational Product. For Instructional Use Only.</text>
<g font-size="5.3">
<text x="33.1" y="9.5">12</text>
<text x="74.1" y="9.5">11</text>
<text x="124.1" y="9.5">10</text>
<text x="175.5" y="9.5">9</text>
<text x="225.5" y="9.5">8</text>
<text x="275.5" y="9.5">7</text>
<text x="325.5" y="9.5">6</text>
<text x="375.5" y="9.5">5</text>
<text x="425.5" y="9.5">4</text>
<text x="475.5" y="9.5">3</text>
<text x="525.5" y="9.5">2</text>
<text x="566.5" y="9.5">1</text>
<text x="15.7" y="37">H</text>
<text x="584.7" y="37">H</text>
<text x="15.2" y="87">G</text>
<text x="584.2" y="87">G</text>
<text x="16.2" y="137">F</text>
<text x="585.2" y="137">F</text>
<text x="16.1" y="187">E</text>
<text x="585.1" y="187">E</text>
<text x="15.5" y="237">D</text>
<text x="584.5" y="237">D</text>
<text x="15.4" y="287">C</text>
<text x="584.4" y="287">C</text>
<text x="16" y="337">B</text>
<text x="585" y="337">B</text>
<text x="15.5" y="387">A</text>
<text x="584.5" y="387">A</text>
<text x="33.1" y="414.5">12</text>
<text x="74.1" y="414.5">11</text>
<text x="124.1" y="414.5">10</text>
<text x="175.5" y="414.5">9</text>
<text x="225.5" y="414.5">8</text>
<text x="275.5" y="414.5">7</text>
<text x="325.5" y="414.5">6</text>
<text x="375.5" y="414.5">5</text>
<text x="425.5" y="414.5">4</text>
<text x="475.5" y="414.5">3</text>
<text x="525.5" y="414.5">2</text>
<text x="566.5" y="414.5">1</text>
</g>
<g font-size="4.2">
<text x="102.1" y="208.3">12</text>
<text x="135.3" y="208.3">11</text>
<text x="169.6" y="208.3">1</text>
<text x="202.8" y="208.3">7</text>
<text x="236" y="208.3">8</text>
<text x="268" y="208.3">10</text>
<text x="301.2" y="208.3">17</text>
<text x="305.2" y="237.5">15</text>
<text x="103.3" y="241.4">5</text>
<text x="103.3" y="274.6">2</text>
<text x="305.2" y="270.7">19</text>
<text x="305.2" y="303.9">21</text>
<text x="102.1" y="307.8">14</text>
<text x="102.1" y="340.9">13</text>
<text x="305.2" y="337.1">23</text>
<text x="305.3" y="369.5">25</text>
<text x="103.3" y="374.1">4</text>
<text x="107.2" y="403.3">6</text>
<text x="140.4" y="403.3">3</text>
<text x="172.4" y="403.3">18</text>
<text x="206.8" y="403.3">9</text>
<text x="238.8" y="403.3">20</text>
<text x="272" y="403.3">22</text>
<text x="305.2" y="403.3">24</text>
</g>
<text font-size="3.9" x="574.9" y="398.5">A2</text>
<g font-size="2.9">
<text x="400.9" y="13.2">ITEM</text>
<text x="401.2" y="16.1">NO.</text>
<text x="429.2" y="14.6">PART NUMBER</text>
<text x="512.3" y="14.6">DESCRIPTION</text>
<text x="575.8" y="14.6">QTY.</text>
<text x="403.2" y="21.2">1</text>
<text x="409.5" y="21.2">HA-001_Housing_Left</text>
<text x="488.4" y="21.2">Handle housing, left half, snap/screw boss shell</text>
<text x="578.2" y="21.2">1</text>
<text x="403.2" y="27.7">2</text>
<text x="409.5" y="27.7">HA-002_Housing_Right</text>
<text x="490.8" y="27.7">Handle housing, right half (mirror of HA-001)</text>
<text x="578.2" y="27.7">1</text>
<text x="403.2" y="34.2">3</text>
<text x="409.5" y="34.2">HA-003_Trigger</text>
<text x="486.6" y="34.2">Jaw trigger lever, 0 to -12 deg, cable anchor arm</text>
<text x="578.2" y="34.2">1</text>
<text x="403.2" y="40.7">4</text>
<text x="409.5" y="40.7">HA-004_Trigger_Pivot_Pin</text>
<text x="490.3" y="40.7">Trigger pivot pin D3 h8, retained by housings</text>
<text x="578.2" y="40.7">1</text>
<text x="403.2" y="47.2">5</text>
<text x="409.5" y="47.2">HA-014_Cable_Anchor_Pin</text>
<text x="492.1" y="47.2">Cable anchor cross-pin for trigger tendon</text>
<text x="578.2" y="47.2">1</text>
<text x="403.2" y="53.7">6</text>
<text x="409.5" y="53.7">HA-005_Trigger_Return_Spring</text>
<text x="486.7" y="53.7">Trigger return compression spring (simplified solid)</text>
<text x="578.2" y="53.7">1</text>
<text x="403.2" y="60.2">7</text>
<text x="409.5" y="60.2">HA-007_Rotation_Hub</text>
<text x="486.4" y="60.2">Rotation hub, shaft bonded, runs in PEEK bushings</text>
<text x="578.2" y="60.2">1</text>
<text x="403.2" y="66.7">8</text>
<text x="409.5" y="66.7">HA-008_PEEK_Bushing</text>
<text x="488" y="66.7">Flanged plain bushing D9 H8/f7 for rotation hub</text>
<text x="578.2" y="66.7">2</text>
<text x="403.2" y="73.2">9</text>
<text x="409.5" y="73.2">HA-009_E_Clip</text>
<text x="488.7" y="73.2">E-clip axial retainer for rotation hub (simplified)</text>
<text x="578.2" y="73.2">1</text>
<text x="402.4" y="80">10</text>
<text x="409.5" y="80">HA-006_Rotation_Knob</text>
<text x="497.6" y="80">Shaft rotation knob, knurled collar</text>
<text x="578.2" y="80">1</text>
<text x="402.4" y="86.2">11</text>
<text x="409.5" y="86.2">HA-011_Gimbal_Yoke</text>
<text x="484.8" y="86.2">2-axis gimbal yoke with pitch/yaw cable drums R2.2</text>
<text x="578.2" y="86.2">1</text>
<text x="402.4" y="92.7">12</text>
<text x="409.5" y="92.7">HA-010_Wrist_Lever</text>
<text x="493.6" y="92.7">Wrist control lever (thumb joystick stem)</text>
<text x="578.2" y="92.7">1</text>
<text x="402.4" y="99.2">13</text>
<text x="409.5" y="99.2">HA-012_Cover_Plate</text>
<text x="496.8" y="99.2">Housing access cover plate (qty 2)</text>
<text x="578.2" y="99.2">2</text>
<text x="402.4" y="105.7">14</text>
<text x="409.5" y="105.7">HA-013_Cable_Tensioner</text>
<text x="489.9" y="105.7">Threaded cable tensioner / pretension block</text>
<text x="578.2" y="105.7">1</text>
<text x="402.4" y="112.5">15</text>
<text x="409.5" y="112.5">SH-001_Shaft_Tube_RevA</text>
<text x="490.6" y="112.5">Instrument shaft tube 8.5 OD x 0.8 wall x 190</text>
<text x="578.2" y="112.5">1</text>
<text x="402.4" y="118.7">16</text>
<text x="409.5" y="118.7">SH-002_Cable_Guide_Spacer_RevB</text>
<text x="474.7" y="118.7">Multi-lumen cable guide spacer, D6.85 x 8, bonded in shaft (qty 3)</text>
<text x="578.2" y="118.7">3</text>
<text x="402.4" y="125.2">17</text>
<text x="409.5" y="125.2">SH-003_Wrist_Retaining_Pin</text>
<text x="480.5" y="125.2">Wrist base retaining cross-pin D1.0 x 8.4, laser-welded flush</text>
<text x="578.2" y="125.2">2</text>
<text x="470" y="130.9">Tendon 7x19 SS wire rope D0.45 (representative straight run, cut to length</text>
<text x="402.4" y="132.3">18</text>
<text x="409.5" y="132.3">CB-001_Tendon_D045</text>
<text x="509" y="133.7">per routing table)</text>
<text x="578.2" y="132.3">6</text>
<text x="402.4" y="139.4">19</text>
<text x="409.5" y="139.4">WR001_Clevis_Base</text>
<text x="487" y="139.4">Wrist base clevis / distal shaft adapter, pitch joint</text>
<text x="578.2" y="139.4">1</text>
<text x="402.4" y="145.9">20</text>
<text x="409.5" y="145.9">WR-004_Pivot_Pin_RevA</text>
<text x="488.9" y="145.9">Wrist pivot pin D1.2 x 8.0 (pitch and yaw joints)</text>
<text x="578.2" y="145.9">2</text>
<text x="402.4" y="152.4">21</text>
<text x="409.5" y="152.4">WR-002_Pitch_Link</text>
<text x="485.5" y="152.4">Pitch link: integral pitch drum R2.2, distal yaw clevis</text>
<text x="578.2" y="152.4">1</text>
<text x="402.4" y="158.9">22</text>
<text x="409.5" y="158.9">WR-005_Idler_Pulley_DoubleGroove</text>
<text x="483.5" y="158.9">Wrist idler pulley, double groove, OD3.2 x 1.6, bore 1.2</text>
<text x="578.2" y="158.9">4</text>
<text x="402.4" y="165.4">23</text>
<text x="409.5" y="165.4">WR003_Jaw_Carrier_Yaw_Link</text>
<text x="471.3" y="165.4">Jaw carrier / yaw link: integral yaw drum R2.2, slider channel, jaw clevis</text>
<text x="578.2" y="165.4">1</text>
<text x="402.4" y="171.9">24</text>
<text x="409.5" y="171.9">JA-003_Jaw_Pivot_Pin_RevB</text>
<text x="482.6" y="171.9">Jaw pivot pin D1.0 h6 x 7.6, laser-welded/peened ends</text>
<text x="578.2" y="171.9">1</text>
<text x="402.4" y="179">25</text>
<text x="409.5" y="179">JA-001_Jaw_Serrated_RevB</text>
<text x="472.7" y="177.6">Grasper jaw, serrated, 15 long, angled cam slot (qty 2: upper + lower</text>
<text x="578.2" y="179">2</text>
<text x="509.4" y="180.4">rotated 180 deg)</text>
<text x="402.4" y="186.1">26</text>
<text x="409.5" y="186.1">JA-004_Jaw_Slider_Yoke_RevB</text>
<text x="471.8" y="186.1">Jaw actuation slider yoke: rear cable plate + twin arms, cross-pin bore</text>
<text x="578.2" y="186.1">1</text>
<text x="402.4" y="192.6">27</text>
<text x="409.5" y="192.6">JA-005_Cam_Cross_Pin_RevB</text>
<text x="482" y="192.6">Cam cross pin D0.5 x 3.2, press fit in slider, slip in jaw slots</text>
<text x="578.2" y="192.6">1</text>
<text x="402.4" y="199.7">28</text>
<text x="409.5" y="199.7">JA006_Jaw_Pin_Reversing_Sleeve</text>
<text x="472.2" y="198.2">Grooved PEEK sleeve on jaw pin: tang spacer + open-cable reversing</text>
<text x="512.3" y="201.1">pulley (qty 2)</text>
<text x="578.2" y="199.7">2</text>
</g>
<text font-size="2.5" x="576.9" y="359.1">A</text>
<g font-size="2">
<text x="404.6" y="357.6">UNLESS OTHERWISE SPECIFIED:</text>
<text x="438.4" y="357.6">FINISH:</text>
<text x="485.3" y="357.5">DEBURR AND</text>
<text x="485.3" y="360">BREAK SHARP</text>
<text x="516.6" y="359">DO NOT SCALE DRAWING</text>
<text x="557.3" y="359.2">REVISION</text>
<text x="404.6" y="360.1">DIMENSIONS ARE IN MILLIMETERS</text>
<text x="404.6" y="362.6">SURFACE FINISH:</text>
<text x="404.6" y="365.1">TOLERANCES:</text>
<text x="485.3" y="362.5">EDGES</text>
<text x="406.2" y="367.6">LINEAR:</text>
<text x="406.2" y="370.1">ANGULAR:</text>
<text x="418.3" y="375">NAME</text>
<text x="434" y="374.9">SIGNATURE</text>
<text x="451.2" y="374.9">DATE</text>
<text x="504.1" y="374.9">TITLE:</text>
<text x="404.6" y="379.1">DRAWNVector/SOLIDWORKS</text>
<text x="404.9" y="383.3">CHK'D</text>
<text x="404.4" y="387.4">APPV'D</text>
<text x="405.1" y="391.8">MFG</text>
<text x="405.5" y="396">Q.A</text>
<text x="459.6" y="395.5">MATERIAL:</text>
<text x="504" y="395.5">DWG NO.</text>
<text x="459.6" y="408.5">WEIGHT:</text>
<text x="504.1" y="408.6">SCALE:1:2</text>
<text x="548.5" y="408.6">SHEET 1 OF 1</text>
</g>
</svg>
